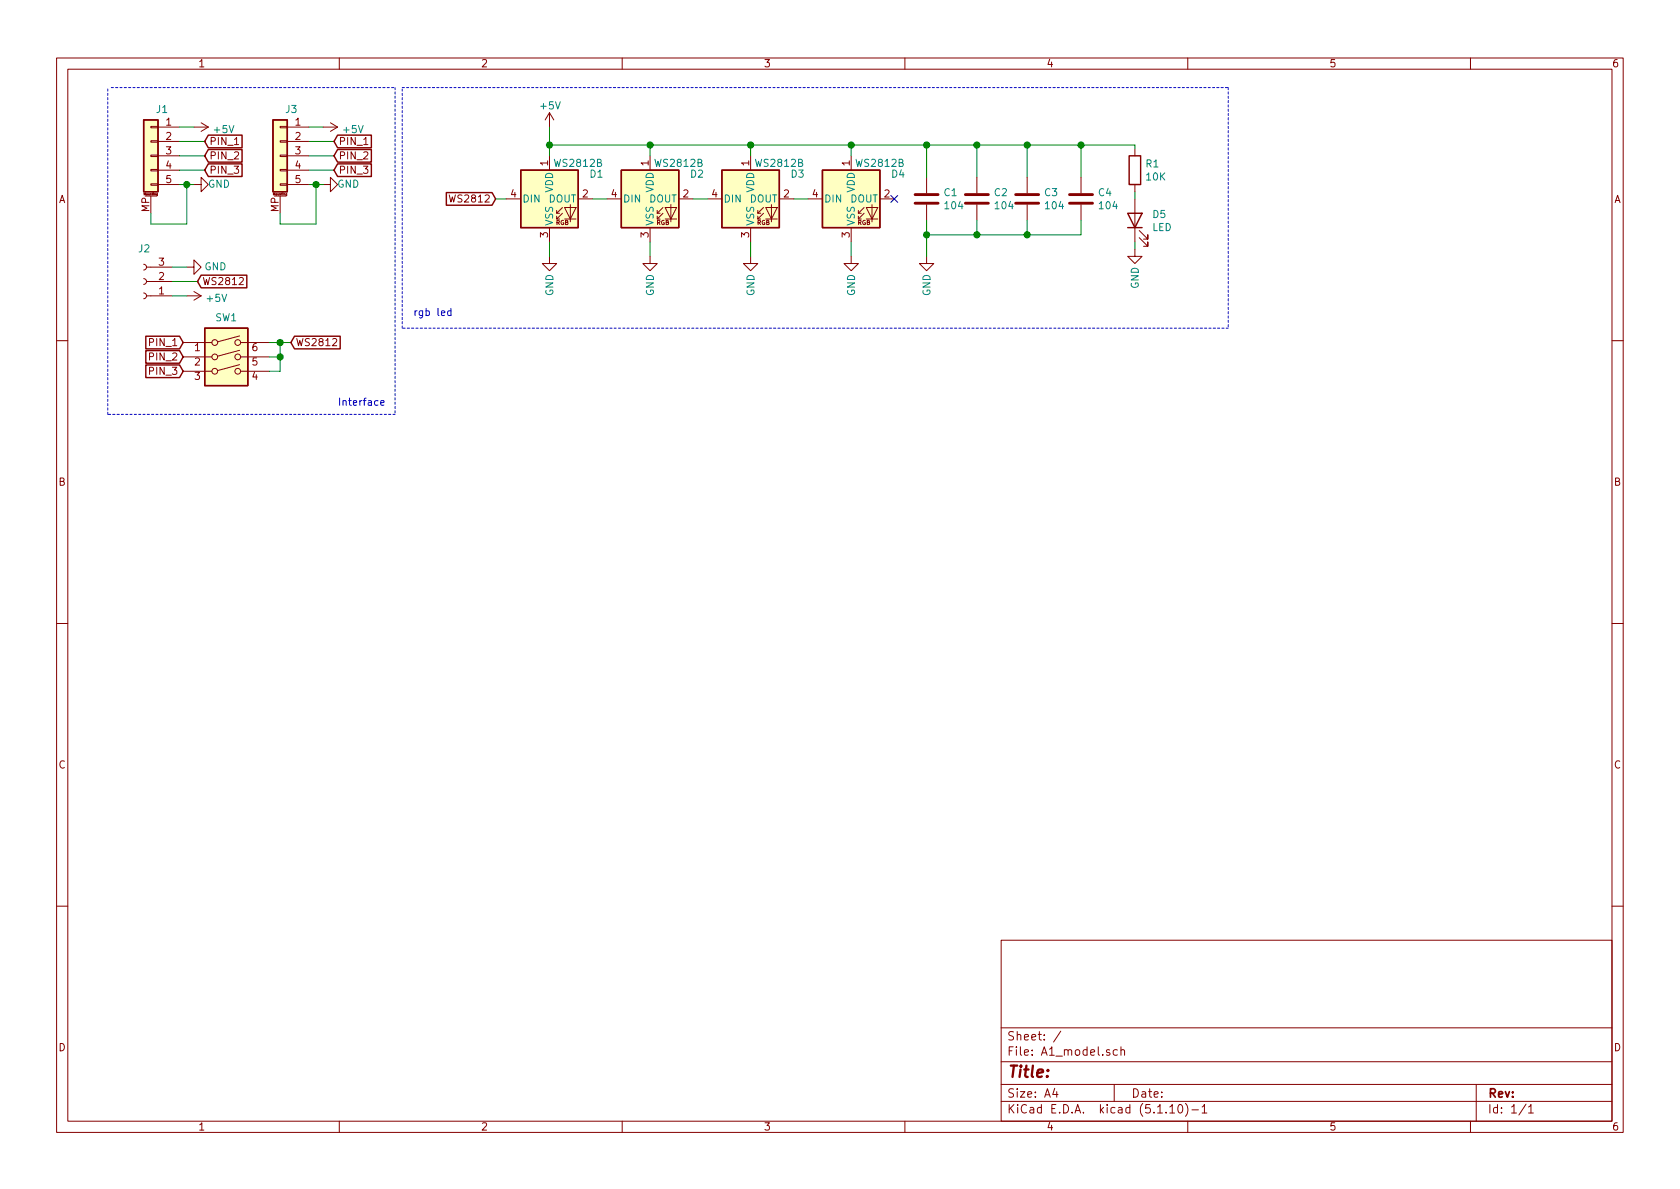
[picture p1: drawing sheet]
<svg xmlns="http://www.w3.org/2000/svg" width="297mm" height="210mm" viewBox="0 0 297 210" stroke-linecap="round" stroke-linejoin="round" font-family="sans-serif">
<g fill="none" stroke="#840000" stroke-width=".18">
<path d="M10 10.3h277v189.9h-277zM12 12.2h273v186.1h-273zM60 10.3v1.9M97.2 19.9v2.6M97.2 19.9l-.8 1.3M97.2 19.9l.7 1.3M110 10.3v1.9M160 10.3v1.9M210 10.3v1.9M260 10.3v1.9M25.7 34.7h2M26.7 32.5h1.2v.3h-1.2z"/>
<path d="M26.7 30h1.2v.2h-1.2zM26.7 27.4h1.2v.3h-1.2zM26.7 24.9h1.2v.2h-1.2zM26.7 22.3h1.2v.3h-1.2zM26.7 34.7v3M27.8 34.2v.4h-.1M27.8 34.3h-.1v.2h.1M27.9 22.5h3.8M27.9 25h3.8M27.9 27.6h3.8M27.9 30.1h3.8M27.9 32.6h3.8"/>
<path d="M34.3 32.6h1.3v-1.2l1.2 1.2-1.2 1.3v-1.3M34.3 22.5h2.5M35.6 21.7l1.2 .8M36.8 22.5l-1.2 .7M41.5 25.6h.7M48.5 34.7h2M49.5 32.5h1.3v.3h-1.3zM49.5 30h1.3v.2h-1.3zM49.5 27.4h1.3v.3h-1.3zM49.5 24.9h1.3v.2h-1.3zM49.5 22.3h1.3v.3h-1.3zM49.5 34.7v3"/>
<path d="M50.7 34.2v.4h-.2M50.7 34.3h-.2l.1 .2h.1M50.8 22.5h3.8M50.8 25h3.8M50.8 27.6h3.8M50.8 30.1h3.8M50.8 32.6h3.8M57.1 32.6h1.3v-1.2l1.3 1.2-1.3 1.3v-1.3M57.1 22.5h2.6M58.4 21.7l1.3 .8M59.7 22.5l-1.3 .7M64.3 25.6h.7"/>
<path d="M79.4 34.5l.3 1.2 .3-.9 .2 .9 .3-1.2M89.5 35.2h2.6M97.2 27.6v2.5M98.4 37.7h.5M99.4 37.7l-1 1v-.5M99.4 36.7l-1 1v-.5M99.8 36.7h2.1l-1.1 2zM99.8 38.7h2.1M100.8 36.2v3M102.2 35.2h2.6M107.3 35.2h2.6M114.9 27.6v2.5"/>
<path d="M116.2 37.7h.5M117.2 37.7l-1 1v-.5M117.2 36.7l-1 1v-.5M117.6 36.7h2l-1 2zM117.6 38.7h2M118.6 36.2v3M120 35.2h2.6M125.1 35.2h2.5M132.7 27.6v2.5M134 37.7h.5M135 37.7l-1 1v-.5M135 36.7l-1 1v-.5"/>
<path d="M135.4 36.7h2l-1 2zM135.4 38.7h2M136.4 36.2v3M137.8 35.2h2.5M142.9 35.2h2.5M150.5 27.6v2.5M151.8 37.7h.5M152.8 37.7l-1 1v-.5M152.8 36.7l-1 1v-.5M153.2 36.7h2l-1 2zM153.2 38.7h2M154.2 36.2v3"/>
<path d="M155.6 35.2h2.5M163.8 31.4v2.8M163.8 36.2v2.8M172.7 31.4v2.8M172.7 36.2v2.8M181.6 31.4v2.8M181.6 36.2v2.8M191.1 31.4v2.8M191.1 36.2v2.8M200.7 26.3v1.3M200.7 32.6v1.3M200.7 35.2v7.6"/>
<path d="M25.4 46.7l.3 .2 .2 .2-.1 .5-.4 .1M25.4 49.3l.3 .1 .2 .3-.1 .4-.4 .2M25.4 51.8l.3 .1 .2 .3-.1 .4-.4 .2M25.9 47.2h4.6M25.9 49.8h4.6M25.9 52.3h4.6M33 47.2h1.3v-1.2l1.3 1.2-1.3 1.3v-1.3M33 52.3h2.6M34.3 51.6l1.3 .7M35.6 52.3l-1.3 .8M42.4 59.4l-3.9 1M97.2 45.3v1.3h1.2l-1.2 1.3-1.3-1.3h1.3"/>
<path d="M97.2 40.3v2.5M114.9 45.3v1.3h1.3l-1.3 1.3-1.2-1.3h1.2M114.9 40.3v2.5M132.7 45.3v1.3h1.3l-1.3 1.3-1.3-1.3h1.3M132.7 40.3v2.5M150.5 45.3v1.3h1.3l-1.3 1.3-1.3-1.3h1.3M150.5 40.3v2.5M163.8 45.3v1.3h1.3l-1.3 1.3-1.2-1.3h1.2M200.7 44.1v1.2h1.2l-1.2 1.3-1.3-1.3h1.3M201.4 42l1.5 1.6v-.8v.8h-.7M201.4 40.8l1.5 1.5v-.8v.8h-.7M10 60.2h2"/>
<path d="M32.4 60.6h5.1M32.4 63.1h5.1M32.4 65.7h5.1M42.4 64.5l-3.9 1M42.4 61.9l-3.9 1.1M42.5 60.6h5.1M42.5 63.1h5.1M42.5 65.7h5.1M285 60.2h2M10 110.3h2M285 110.3h2M10 160.2h2"/>
<path d="M177 166.3h108v32h-108zM285 160.2h2M60 198.3v1.9M110 198.3v1.9M160 198.3v1.9M177 194.8h108M177 191.8h108M177 187.8h108M177 181.8h108M186.5 192.5l-.4 1h1M186.8 193v1M187.6 182.3l-1.3 2"/>
<path d="M197 191.8v3M197.6 185.7l-.5-.1-.3 .3 .1 .6 .2 .1 .5-.1M198.2 185.7l.2-.1 .4 .1v.9M198.2 185.1v1.5M206.8 195.8l.5-.5v1.5M206.8 196.8h.9M208.5 195.4l.1-.1a.8 .8 0 0 1 .5 .8 .8 .8 0 0 1-.5 .7 1 1 0 0 1-.1-1.4zM209.6 195.1a1.71 1.71 0 0 1 0 2.3M210 198.3v1.9M210.7 196.3h1.2M212.5 195.8l.5-.5v1.5M212.5 196.8h.9"/>
<path d="M260 198.3v1.9M261 191.8v6.5M269.8 195.2l-1.2 2M270.3 195.8l.4-.5v1.5M270.3 196.8h.8"/>
<circle cx="38" cy="63.1" r=".51"/>
<circle cx="38" cy="60.6" r=".51"/>
<circle cx="38" cy="65.7" r=".51"/>
<circle cx="42" cy="63.1" r=".51"/>
<circle cx="42" cy="60.6" r=".51"/>
<circle cx="42" cy="65.7" r=".51"/>
</g>
<path d="M161.8 35.9h4.1M161.8 34.4h4.1M170.7 35.9h4.1M170.7 34.4h4.1M179.6 35.9h4M179.6 34.4h4M189.1 35.9h4.1M189.1 34.4h4.1" fill="none" stroke="#840000" stroke-width=".51"/>
<g fill="#ffffc2" stroke="#ffffc2" stroke-width=".18">
<path d="M127.6 30.1h10.2v10.2h-10.2z"/>
<path d="M145.4 30.1h10.2v10.2h-10.2z"/>
<path d="M36.2 58h7.6v10.2h-7.6z"/>
<path d="M48.3 21.2h2.5v12.7h-2.5z"/>
<path d="M25.4 21.2h2.5v12.7h-2.5z"/>
<path d="M109.9 30.1h10.1v10.2h-10.1z"/>
<path d="M92.1 30.1h10.1v10.2h-10.1z"/>
</g>
<g fill="none" stroke="#840000" stroke-width=".25">
<path d="M25.4 21.2h2.5v12.7h-2.5zM36.8 23.9h6v2.2h-6l-.6-1.1zM36.8 26.4h6v2.3h-6l-.6-1.1zM36.8 29h6v2.2h-6l-.6-1.1zM48.3 21.2h2.5v12.7h-2.5zM59.7 23.9h6v2.2h-6l-.6-1.1zM59.7 26.4h6v2.3h-6l-.6-1.1zM59.7 29h6v2.2h-6l-.6-1.1zM78.9 34.1h8.1l.6 1.1-.6 1.1h-8.1zM92.1 30.1h10.1v10.2h-10.1zM109.9 30.1h10.1v10.2h-10.1zM127.6 30.1h10.2v10.2h-10.2z"/>
<path d="M145.4 30.1h10.2v10.2h-10.2zM199.4 37.7h2.5l-1.2 2.6zM199.6 27.6h2.1v5h-2.1zM25.8 59.5h5.9l.7 1.1-.7 1.1h-5.9zM35.6 48.7h8v2.2h-8l-.7-1.1zM36.2 58h7.6v10.2h-7.6zM52.1 59.5h8v2.2h-8l-.7-1.1zM199.4 40.3h2.5M25.8 64.5h5.9l.7 1.2-.7 1.1h-5.9zM25.8 62h5.9l.7 1.1-.7 1.1h-5.9z"/>
</g>
<path d="M19.7 15.5h50.1M69.8 15.5v57.8M71.1 15.5h146.1M217.2 15.5v42.5M71.1 58v-42.5M217.2 58h-146.1M19 73.3v-57.8M69.8 73.3h-50.8" fill="none" stroke="#0000c2" stroke-width=".18" stroke-dasharray=".4 .4"/>
<g fill="none" stroke="#008400" stroke-width=".18">
<path d="M31.7 32.6h2.6M31.7 27.6h4.5M31.7 30.1h4.5M31.7 25h4.5M31.7 22.5h2.6M33 32.6v7h-6.3v-1.9M54.6 32.6h2.5M54.6 27.6h4.5M54.6 30.1h4.5M54.6 25h4.5M54.6 22.5h2.5M55.9 32.6v7h-6.4v-1.9"/>
<path d="M87.6 35.2h1.9M97.2 25.6h103.5v.7M97.2 22.5v5.1M104.8 35.2h2.5M114.9 25.6v2M122.6 35.2h2.5M132.7 25.6v2M140.3 35.2h2.6M150.5 25.6v2M163.8 25.6v5.8M163.8 39v6.3M172.7 25.6v5.8"/>
<path d="M172.7 39v2.5M181.6 25.6v5.8M181.6 39v2.5M191.1 39v2.5h-27.3M191.1 25.6v5.8M200.7 33.9v1.3M30.5 47.2h2.5M30.5 52.3h2.5M30.5 49.8h4.4M97.2 42.8v2.5M114.9 42.8v2.5M132.7 42.8v2.5"/>
<path d="M150.5 42.8v2.5M200.7 42.8v1.3M47.6 63.1h1.9M47.6 60.6h3.8M49.5 60.6v5.1h-1.9"/>
</g>
<path d="M79.7 55h-.3l-.3 .2 .1 .5h.5M79.7 54.5v1.3M67.3 71.2l.6-.1v-.2l-.4-.1-.2 .2 .1 .6h.5" fill="none" stroke="#0000c2" stroke-width=".18"/>
<g fill="#008400" stroke="#008400" stroke-width=".25">
<circle cx="97.2" cy="25.6" r=".51"/>
<circle cx="132.7" cy="25.6" r=".51"/>
<circle cx="49.5" cy="63.1" r=".51"/>
<circle cx="55.9" cy="32.6" r=".51"/>
<circle cx="114.9" cy="25.6" r=".51"/>
<circle cx="49.5" cy="60.6" r=".51"/>
<circle cx="33" cy="32.6" r=".51"/>
<circle cx="163.8" cy="41.5" r=".51"/>
<circle cx="172.7" cy="41.5" r=".51"/>
<circle cx="181.6" cy="41.5" r=".51"/>
<circle cx="191.1" cy="25.6" r=".51"/>
<circle cx="150.5" cy="25.6" r=".51"/>
<circle cx="163.8" cy="25.6" r=".51"/>
<circle cx="172.7" cy="25.6" r=".51"/>
<circle cx="181.6" cy="25.6" r=".51"/>
</g>
<path d="M157.5 34.6l1.2 1.2M158.7 34.6l-1.2 1.2" fill="none" stroke="#000084" stroke-width=".18"/>
<text font-size="2.8" fill="#840000" x="178" y="190.5">Title:</text>
<g font-size="2.1" fill="#840000">
<text x="178" y="184">Sheet: /</text>
<text x="178" y="186.7">File: A1_model.sch</text>
<text x="178" y="196.9">KiCad E.D.A. kicad (5.1.10)-1</text>
<text x="178" y="194.1">Size: A4</text>
<text x="200" y="194.1">Date:</text>
<text x="263" y="194.1">Rev:</text>
<text x="263" y="196.9">Id: 1/1</text>
</g>
<g font-size="1.8" fill="#840000">
<text x="35" y="11.9">1</text>
<text x="85" y="11.9">2</text>
<text x="135" y="11.9">3</text>
<text x="185" y="11.9">4</text>
<text x="235" y="11.9">5</text>
<text x="285" y="11.9">6</text>
<text x="29.4" y="22.2">1</text>
<text x="52.2" y="22.2">1</text>
<text x="29.4" y="24.8">2</text>
<text x="29.4" y="27.3">3</text>
<text x="29.4" y="29.8">4</text>
<text x="37" y="25.6">PIN_1</text>
<text x="37" y="28.2">PIN_2</text>
<text x="52.2" y="24.8">2</text>
<text x="52.2" y="27.3">3</text>
<text x="52.2" y="29.8">4</text>
<text x="59.8" y="25.6">PIN_1</text>
<text x="59.8" y="28.2">PIN_2</text>
<text x="96.9" y="29.3" transform="rotate(-90 96.9 29.3)">1</text>
<text x="114.7" y="29.3" transform="rotate(-90 114.7 29.3)">1</text>
<text x="132.5" y="29.3" transform="rotate(-90 132.5 29.3)">1</text>
<text x="150.2" y="29.3" transform="rotate(-90 150.2 29.3)">1</text>
<text x="10.4" y="35.9">A</text>
<text x="29.4" y="32.4">5</text>
<text x="37" y="30.7">PIN_3</text>
<text x="52.2" y="32.4">5</text>
<text x="59.8" y="30.7">PIN_3</text>
<text x="80.1" y="35.8">WS2812</text>
<text x="90.3" y="34.9">4</text>
<text x="103" y="34.9">2</text>
<text x="108.1" y="34.9">4</text>
<text x="120.8" y="34.9">2</text>
<text x="125.9" y="34.9">4</text>
<text x="138.6" y="34.9">2</text>
<text x="143.7" y="34.9">4</text>
<text x="156.4" y="34.9">2</text>
<text x="285.4" y="35.9">A</text>
<text x="26.4" y="37.5" transform="rotate(-90 26.4 37.5)">MP</text>
<text x="49.3" y="37.5" transform="rotate(-90 49.3 37.5)">MP</text>
<text x="28.1" y="47">3</text>
<text x="96.9" y="42" transform="rotate(-90 96.9 42)">3</text>
<text x="114.7" y="42" transform="rotate(-90 114.7 42)">3</text>
<text x="132.5" y="42" transform="rotate(-90 132.5 42)">3</text>
<text x="150.2" y="42" transform="rotate(-90 150.2 42)">3</text>
<text x="28.1" y="52.1">1</text>
<text x="28.1" y="49.5">2</text>
<text x="35.7" y="50.4">WS2812</text>
<text x="26.7" y="63.7">PIN_2</text>
<text x="26.7" y="61.2">PIN_1</text>
<text x="34.4" y="62.1">1</text>
<text x="34.4" y="64.6">2</text>
<text x="44.6" y="64.6">5</text>
<text x="44.6" y="62.1">6</text>
<text x="52.2" y="61.2">WS2812</text>
<text x="26.7" y="66.3">PIN_3</text>
<text x="34.4" y="67.2">3</text>
<text x="44.6" y="67.2">4</text>
<text x="10.4" y="85.9">B</text>
<text x="285.4" y="85.9">B</text>
<text x="10.4" y="135.9">C</text>
<text x="285.4" y="135.9">C</text>
<text x="10.4" y="185.9">D</text>
<text x="285.4" y="185.9">D</text>
<text x="35" y="199.9">1</text>
<text x="85" y="199.9">2</text>
<text x="135" y="199.9">3</text>
<text x="185" y="199.9">4</text>
<text x="235" y="199.9">5</text>
<text x="285" y="199.9">6</text>
</g>
<g font-size="1.8" fill="#008484">
<text x="27.7" y="20">J1</text>
<text x="37.9" y="23.5">+5V</text>
<text x="50.5" y="20">J3</text>
<text x="60.8" y="23.5">+5V</text>
<text x="95.7" y="19.3">+5V</text>
<text x="98.2" y="29.5">WS2812B</text>
<text x="116" y="29.5">WS2812B</text>
<text x="133.8" y="29.5">WS2812B</text>
<text x="151.6" y="29.5">WS2812B</text>
<text x="202.6" y="29.6">R1</text>
<text x="36.8" y="33.2">GND</text>
<text x="59.6" y="33.2">GND</text>
<text x="92.3" y="35.8">DIN</text>
<text x="97" y="35.8">DOUT</text>
<text x="97.8" y="34.1" transform="rotate(-90 97.8 34.1)">VDD</text>
<text x="104.3" y="31.4">D1</text>
<text x="110.1" y="35.8">DIN</text>
<text x="114.8" y="35.8">DOUT</text>
<text x="115.6" y="34.1" transform="rotate(-90 115.6 34.1)">VDD</text>
<text x="122.1" y="31.4">D2</text>
<text x="127.9" y="35.8">DIN</text>
<text x="132.5" y="35.8">DOUT</text>
<text x="133.3" y="34.1" transform="rotate(-90 133.3 34.1)">VDD</text>
<text x="139.9" y="31.4">D3</text>
<text x="145.7" y="35.8">DIN</text>
<text x="150.3" y="35.8">DOUT</text>
<text x="151.1" y="34.1" transform="rotate(-90 151.1 34.1)">VDD</text>
<text x="157.7" y="31.4">D4</text>
<text x="167" y="34.7">C1</text>
<text x="175.8" y="34.7">C2</text>
<text x="184.7" y="34.7">C3</text>
<text x="194.3" y="34.7">C4</text>
<text x="202.7" y="31.9">10K</text>
<text x="97.8" y="40" transform="rotate(-90 97.8 40)">VSS</text>
<text x="115.6" y="40" transform="rotate(-90 115.6 40)">VSS</text>
<text x="133.3" y="40" transform="rotate(-90 133.3 40)">VSS</text>
<text x="151.1" y="40" transform="rotate(-90 151.1 40)">VSS</text>
<text x="167.2" y="37">104</text>
<text x="176" y="37">104</text>
<text x="184.9" y="37">104</text>
<text x="194.5" y="37">104</text>
<text x="203.7" y="40.9">LED</text>
<text x="203.9" y="38.6">D5</text>
<text x="24.5" y="44.6">J2</text>
<text x="36.1" y="47.8">GND</text>
<text x="36.7" y="53.4">+5V</text>
<text x="97.8" y="52.4" transform="rotate(-90 97.8 52.4)">GND</text>
<text x="115.6" y="52.4" transform="rotate(-90 115.6 52.4)">GND</text>
<text x="133.4" y="52.4" transform="rotate(-90 133.4 52.4)">GND</text>
<text x="151.2" y="52.4" transform="rotate(-90 151.2 52.4)">GND</text>
<text x="164.5" y="52.4" transform="rotate(-90 164.5 52.4)">GND</text>
<text x="201.3" y="51.1" transform="rotate(-90 201.3 51.1)">GND</text>
<text x="38.1" y="56.8">SW1</text>
</g>
<g font-size="1.8" fill="#0000c2">
<text x="73" y="55.9">rgb led</text>
<text x="59.7" y="71.7">Interface</text>
</g>
<g font-size="1.1" fill="#840000">
<text x="98.3" y="39.8">RGB</text>
<text x="116.1" y="39.8">RGB</text>
<text x="133.8" y="39.8">RGB</text>
<text x="151.6" y="39.8">RGB</text>
</g>
<g font-size=".5" fill="#840000">
<text x="25.5" y="34.5">Mounting</text>
<text x="48.3" y="34.5">Mounting</text>
</g>
</svg>
